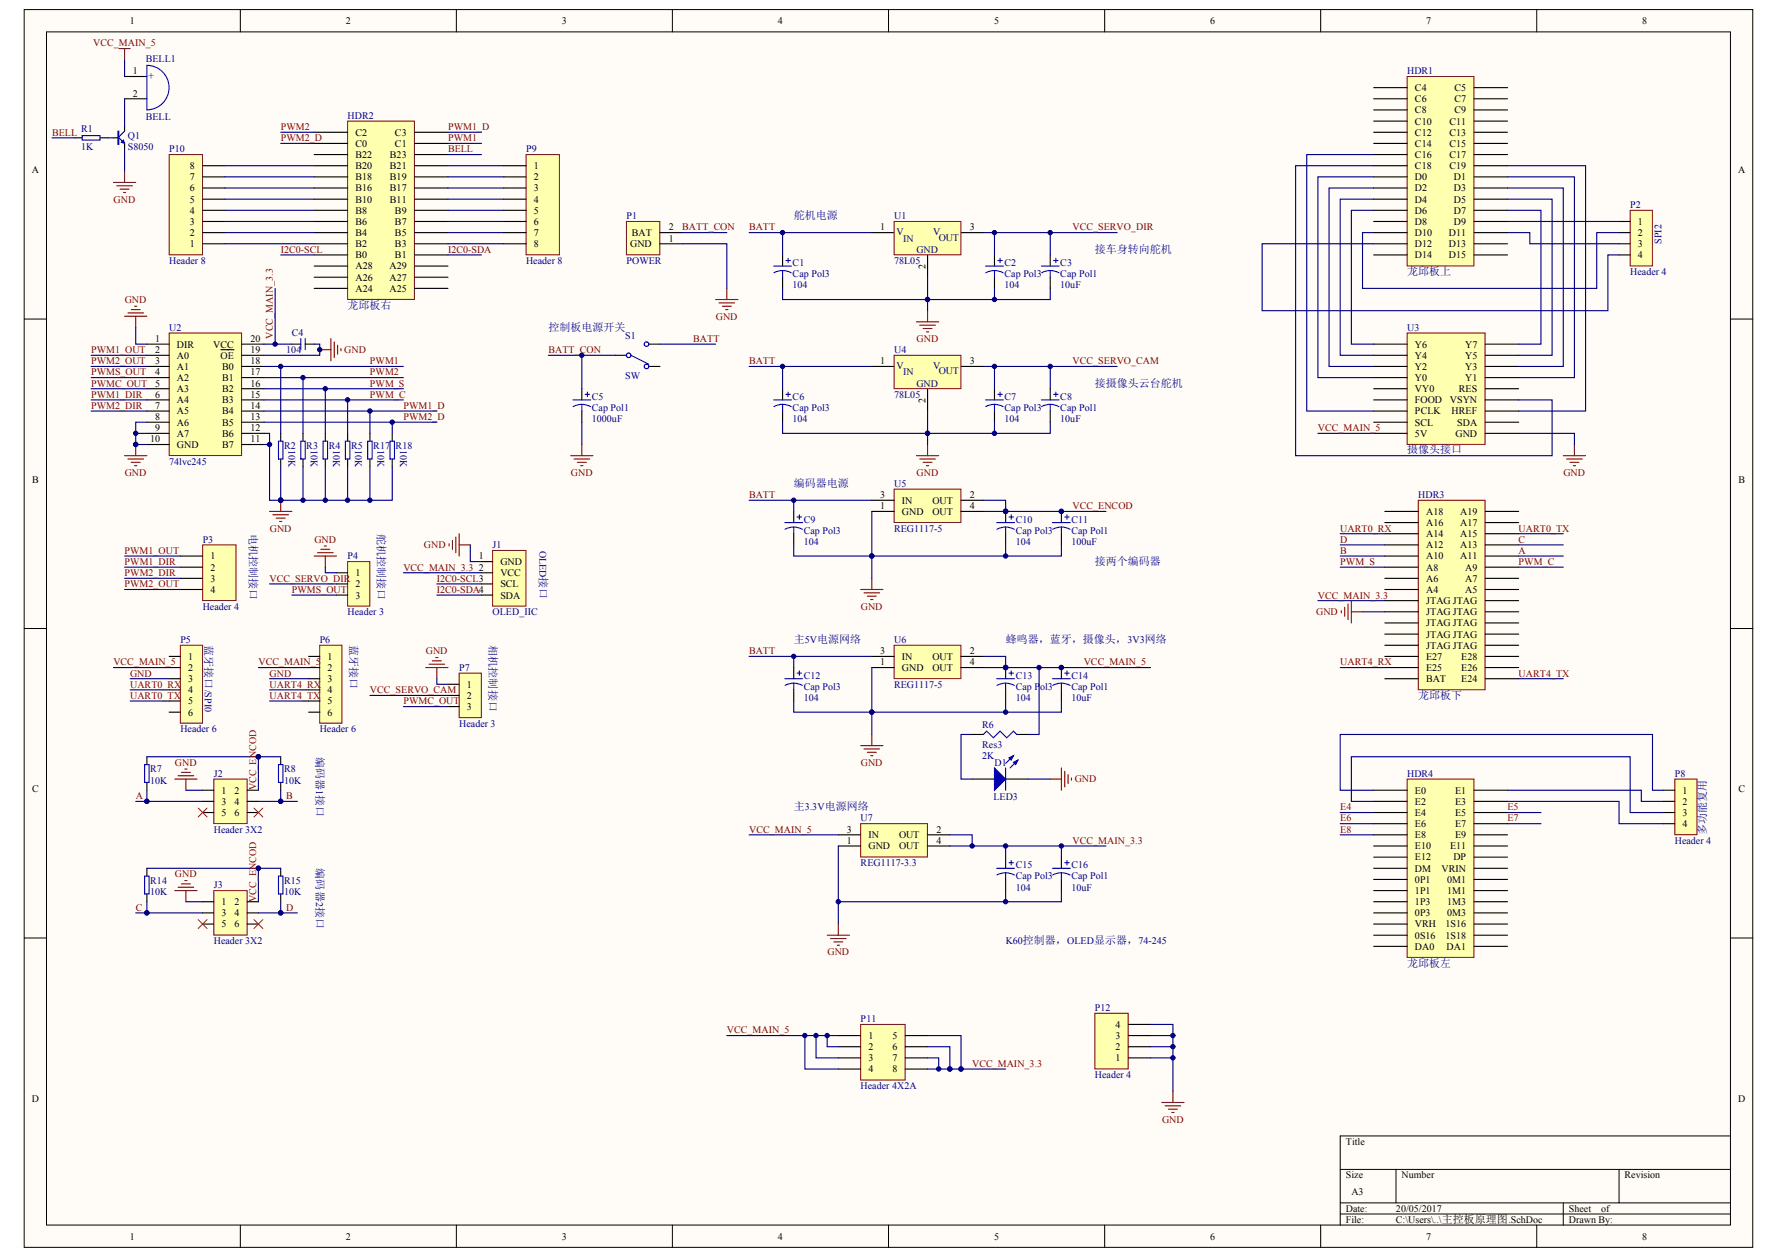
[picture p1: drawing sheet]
<svg xmlns="http://www.w3.org/2000/svg" width="297mm" height="210mm" viewBox="0 0 297 210" stroke-linecap="round" stroke-linejoin="round" font-family="sans-serif">
<g fill="#fffcf8" stroke="#000" stroke-width=".17">
<path d="M4 1.6h288.2v206.2h-288.2z"/>
<path d="M7.8 5.3h280.6v198.8h-280.6z"/>
</g>
<g fill="none" stroke="#000" stroke-width=".17">
<path d="M40.1 1.6v3.7M76.1 1.6v3.7M112.1 1.6v3.7M148.1 1.6v3.7M184.1 1.6v3.7M220.1 1.6v3.7M256.2 1.6v3.7M4 53.2h3.8M288.5 53.2h3.7M4 104.7h3.8M288.5 104.7h3.7M4 156.3h3.8"/>
<path d="M288.5 156.3h3.7M223.4 194.8h65.1M232.7 194.8v5.6M269.9 194.8v5.6M288.5 189.2h-65.1v14.9M40.1 204.1v3.7M76.1 204.1v3.7M112.1 204.1v3.7M148.1 204.1v3.7M184.1 204.1v3.7M220.1 204.1v3.7M223.4 200.4h65.1"/>
<path d="M223.4 202.2h65.1M256.2 204.1v3.7M260.6 200.4v3.7"/>
</g>
<path d="M234.6 12.7h11.1v31.6h-11.1z" fill="#ffffb0" stroke="#800000" stroke-width=".17"/>
<g fill="none" stroke="#000" stroke-width=".19">
<path d="M229 18.3h5.6M229 16.5h5.6M229 14.6h5.6M245.7 18.3h5.6M245.7 16.5h5.6M245.7 14.6h5.6M229 38.8h5.6M229 36.9h5.6M229 35h5.6M229 33.2h5.6M229 31.3h5.6M229 29.5h5.6"/>
<path d="M229 27.6h5.6M229 25.7h5.6M229 23.9h5.6M229 22h5.6M229 20.2h5.6M245.7 38.8h5.6M245.7 36.9h5.6M245.7 35h5.6M245.7 33.2h5.6M245.7 31.3h5.6M245.7 29.5h5.6M245.7 27.6h5.6"/>
<path d="M245.7 25.7h5.6M245.7 23.9h5.6M245.7 22h5.6M245.7 20.2h5.6M229 42.5h5.6M229 40.6h5.6M245.7 42.5h5.6M245.7 40.6h5.6"/>
</g>
<path d="M236.4 83.3h11.1v31.6h-11.1z" fill="#ffffb0" stroke="#800000" stroke-width=".17"/>
<g fill="none" stroke="#000" stroke-width=".19">
<path d="M230.8 98.2h5.6M230.8 96.3h5.6M230.8 94.5h5.6M230.8 92.6h5.6M230.8 90.8h5.6M230.8 88.9h5.6M230.8 87.1h5.6M230.8 85.2h5.6M247.6 98.2h5.5M247.6 96.3h5.5M247.6 94.5h5.5M247.6 92.6h5.5"/>
<path d="M247.6 90.8h5.5M247.6 88.9h5.5M247.6 87.1h5.5M247.6 85.2h5.5M230.8 113.1h5.6M230.8 111.2h5.6M230.8 109.4h5.6M230.8 100.1h5.6M230.8 101.9h5.6M230.8 103.8h5.6M230.8 105.6h5.6M230.8 107.5h5.6"/>
<path d="M247.6 113.1h5.5M247.6 111.2h5.5M247.6 109.4h5.5M247.6 100.1h5.5M247.6 101.9h5.5M247.6 103.8h5.5M247.6 105.6h5.5M247.6 107.5h5.5"/>
</g>
<path d="M234.6 129.8h11.1v29.7h-11.1z" fill="#ffffb0" stroke="#800000" stroke-width=".17"/>
<g fill="none" stroke="#000" stroke-width=".19">
<path d="M229 131.6h5.6M229 139.1h5.6M229 137.2h5.6M229 135.4h5.6M229 133.5h5.6M245.7 131.6h5.6M245.7 139.1h5.6M245.7 137.2h5.6M245.7 135.4h5.6M245.7 133.5h5.6M229 157.7h5.6M229 155.8h5.6"/>
<path d="M229 153.9h5.6M229 152.1h5.6M229 150.2h5.6M229 148.4h5.6M229 146.5h5.6M229 144.6h5.6M229 142.8h5.6M229 140.9h5.6M245.7 157.7h5.6M245.7 155.8h5.6M245.7 153.9h5.6M245.7 152.1h5.6"/>
<path d="M245.7 150.2h5.6M245.7 148.4h5.6M245.7 146.5h5.6M245.7 144.6h5.6M245.7 142.8h5.6M245.7 140.9h5.6"/>
</g>
<path d="M57.9 20.2h11.2v29.7h-11.2z" fill="#ffffb0" stroke="#800000" stroke-width=".17"/>
<g fill="none" stroke="#000" stroke-width=".19">
<path d="M52.4 22h5.5M52.4 38.8h5.5M52.4 36.9h5.5M52.4 35h5.5M52.4 33.2h5.5M52.4 31.3h5.5M52.4 29.5h5.5M52.4 27.6h5.5M52.4 25.7h5.5M52.4 23.9h5.5M69.1 22h5.6M69.1 38.8h5.6"/>
<path d="M69.1 36.9h5.6M69.1 35h5.6M69.1 33.2h5.6M69.1 31.3h5.6M69.1 29.5h5.6M69.1 27.6h5.6M69.1 25.7h5.6M69.1 23.9h5.6M52.4 48h5.5M52.4 46.2h5.5M52.4 44.3h5.5M52.4 42.5h5.5"/>
<path d="M52.4 40.6h5.5M69.1 48h5.6M69.1 46.2h5.6M69.1 44.3h5.6M69.1 42.5h5.6M69.1 40.6h5.6"/>
</g>
<path d="M234.6 55.5h12.9v18.5h-12.9z" fill="#ffffb0" stroke="#800000" stroke-width=".17"/>
<g fill="none" stroke="#000" stroke-width=".19">
<path d="M229 59.2h5.6M229 57.3h5.6M247.6 59.2h5.5M247.6 57.3h5.5M229 72.2h5.6M229 70.3h5.6M229 66.6h5.6M229 68.5h5.6M229 64.8h5.6M229 62.9h5.6M229 61h5.6M247.6 72.2h5.5"/>
<path d="M247.6 70.3h5.5M247.6 66.6h5.5M247.6 68.5h5.5M247.6 64.8h5.5M247.6 62.9h5.5M247.6 61h5.5"/>
</g>
<path d="M74.7 23.9h5.6M229 29.5h-9.3v33.4h9.3M229 31.3h-7.5v29.7h7.5M229 33.2h-5.6v26h5.6M229 35h-3.7v22.3h3.7M229 25.7h-11.2v42.8h11.2M229 27.6h-13v48.3h42.7v-9.3h-5.6M251.3 29.5h11.1v33.4h-9.3M251.3 31.3h9.3v29.7h-7.5M251.3 33.2h7.4v26h-5.6M251.3 35h5.6v22.3h-3.8M251.3 27.6h13v40.9h-11.2" fill="none" stroke="#000080" stroke-width=".19"/>
<path d="M279.2 129.8h3.7v9.3h-3.7z" fill="#ffffb0" stroke="#800000" stroke-width=".17"/>
<path d="M277.3 131.6h1.9M277.3 133.5h1.9M277.3 135.4h1.9M277.3 137.2h1.9" fill="none" stroke="#000" stroke-width=".19"/>
<path d="M229 131.6h-5.6v-9.2h52.1v9.2h1.8M229 133.5h-3.7v-7.4h46.4v9.3h5.6M251.3 131.6h22.3v1.9h3.7M251.3 133.5h18.6v3.7h7.4" fill="none" stroke="#000080" stroke-width=".19"/>
<path d="M271.7 35h3.7v9.3h-3.7z" fill="#ffffb0" stroke="#800000" stroke-width=".17"/>
<path d="M20.8 12.7h3.7M20.8 16.5h3.7M12.4 23h1.3M16.7 23h1.3M18.9 23h.7M20.8 21.1v.7M20.8 23.9v.9M269.9 36.9h1.8M269.9 38.8h1.8M269.9 40.6h1.8M269.9 42.5h1.8" fill="none" stroke="#000" stroke-width=".19"/>
<path d="M20.8 10v2.7M20.8 16.5v4.6M8.7 23h3.7M18 23h.9M20.8 24.8v3.7M229 38.8h-1.9v9.2h39.1v-9.2h3.7M251.3 38.8h3.7v1.8h14.9M251.3 36.9h18.6M229 40.6h-18.6v11.2h57.6v-9.3h1.9" fill="none" stroke="#000080" stroke-width=".19"/>
<path d="M24.5 18.3a3.7 3.7 0 0 0 3.7-3.7 3.7 3.7 0 0 0-3.7-3.7v7.4M13.7 22.6h3v.7h-3zM19.8 23l.8 .7M20.8 21.8l-1 1" fill="none" stroke="#00f" stroke-width=".19"/>
<path d="M19.8 8.1h1.9M20.8 8.1v1.9M18.9 30.4h3.7M19.5 31h2.6M20 31.5h1.5M20.6 32.1h.4M20.8 28.5v1.9" fill="none" stroke="#800000" stroke-width=".19"/>
<path d="M20.2 23.7l.4-.4 .2 .6z" fill="#00f" stroke="#00f" stroke-width=".17"/>
<path d="M19.6 21.8h.2v2.3h-.2z" fill="#00f" stroke="#00f" stroke-width=".17"/>
<path d="M35.6 129.8h5.6v7.4h-5.6z" fill="#ffffb0" stroke="#800000" stroke-width=".17"/>
<path d="M24.5 126.1v1.3M24.5 130.3v1.3M33.8 131.6h1.8M33.8 133.5h1.8M33.8 135.4h1.8M41.2 131.6h1.9M41.2 133.5h1.9M41.2 135.4h1.9M46.8 126.1v1.3M46.8 130.3v1.3" fill="none" stroke="#000" stroke-width=".19"/>
<path d="M29.1 129.8h3.7M29.7 129.2h2.6M30.2 128.7h1.5M30.8 128.1h.4M31 129.8v1.8" fill="none" stroke="#800000" stroke-width=".19"/>
<path d="M24.1 127.4h.8v2.9h-.8zM46.4 127.4h.8v2.9h-.8z" fill="none" stroke="#00f" stroke-width=".19"/>
<path d="M22.6 133.5h1.9M24.5 131.6v1.9h9.3M24.5 126.1h18.6M31 131.6h2.8M46.8 131.6v1.9h-3.7M46.8 133.5h2.8" fill="none" stroke="#000080" stroke-width=".19"/>
<g fill="#000080" stroke="#000080" stroke-width=".17">
<circle cx="46.8" cy="133.5" r=".36"/>
<circle cx="43.1" cy="126.1" r=".36"/>
<circle cx="24.5" cy="133.5" r=".36"/>
</g>
<path d="M33 134.6l1.5 1.5M34.5 134.6l-1.5 1.5M42.3 134.6l1.5 1.5M43.8 134.6l-1.5 1.5" fill="none" stroke="#f00" stroke-width=".17"/>
<path d="M82.1 91.7h5.6v9.3h-5.6z" fill="#ffffb0" stroke="#800000" stroke-width=".17"/>
<path d="M80.3 93.6h1.8M80.3 95.4h1.8M80.3 97.3h1.8M80.3 99.1h1.8" fill="none" stroke="#000" stroke-width=".19"/>
<path d="M74.9 90.6v.4M75.4 90v1.5M76 89.5v2.6M76.5 88.9v3.7M76.5 90.8h1.9" fill="none" stroke="#800000" stroke-width=".19"/>
<path d="M72.8 97.3h7.5M72.8 99.1h7.5M78.4 90.8v2.8h1.9" fill="none" stroke="#000080" stroke-width=".19"/>
<path d="M53.3 107.5h3.7v13h-3.7z" fill="#ffffb0" stroke="#800000" stroke-width=".17"/>
<path d="M51.4 109.4h1.9M51.4 111.2h1.9M51.4 113.1h1.9M51.4 114.9h1.9M51.4 116.8h1.9M51.4 118.6h1.9" fill="none" stroke="#000" stroke-width=".19"/>
<path d="M30.1 107.5h3.7v13h-3.7z" fill="#ffffb0" stroke="#800000" stroke-width=".17"/>
<path d="M28.2 109.4h1.9M28.2 111.2h1.9M28.2 113.1h1.9M28.2 114.9h1.9M28.2 116.8h1.9M28.2 118.6h1.9" fill="none" stroke="#000" stroke-width=".19"/>
<path d="M21.7 113.1h6.5M21.7 114.9h6.5M21.7 116.8h6.5M44.9 113.1h6.5M44.9 114.9h6.5M44.9 116.8h6.5" fill="none" stroke="#000080" stroke-width=".19"/>
<path d="M57.9 93.6h3.7v7.4h-3.7z" fill="#ffffb0" stroke="#800000" stroke-width=".17"/>
<path d="M56.1 95.4h1.8M56.1 97.3h1.8M56.1 99.1h1.8" fill="none" stroke="#000" stroke-width=".19"/>
<path d="M52.4 92.6h3.7M52.9 92.1h2.6M53.5 91.5h1.5M54 91h.4M54.2 92.6v1.9" fill="none" stroke="#800000" stroke-width=".19"/>
<path d="M46.8 42.5h5.6M74.7 42.5h5.6M48.6 99.1h7.5M54.2 94.5v.9h1.9M223.4 88.9h7.4M253.1 88.9h7.5" fill="none" stroke="#000080" stroke-width=".19"/>
<path d="M28.2 55.5h12.1v20.4h-12.1z" fill="#ffffb0" stroke="#800000" stroke-width=".17"/>
<g fill="none" stroke="#000" stroke-width=".19">
<path d="M24.5 57.3h3.7M24.5 59.2h3.7M36.8 58.3h2.2M40.3 57.3h3.7M40.3 59.2h3.7M48.6 57.3h1.5M50.9 57.3h1.5M24.5 61h3.7M24.5 62.9h3.7M24.5 64.8h3.7M24.5 66.6h3.7M24.5 68.5h3.7"/>
<path d="M24.5 70.3h3.7M24.5 72.2h3.7M24.5 74.1h3.7M40.3 61h3.7M40.3 62.9h3.7M40.3 64.8h3.7M40.3 66.6h3.7M40.3 68.5h3.7M40.3 70.3h3.7M40.3 72.2h3.7M40.3 74.1h3.7M46.8 72.2v1.3"/>
<path d="M46.8 76.5v1.3M50.5 72.2v1.3M50.5 76.5v1.3M54.2 72.2v1.3M54.2 76.5v1.3M57.9 72.2v1.3M57.9 76.5v1.3"/>
</g>
<path d="M50.1 56.4v1.9M50.9 56.4v1.9M46.4 73.5h.8v3h-.8zM50.1 73.5h.8v3h-.8zM53.9 73.5h.7v3h-.7zM57.6 73.5h.7v3h-.7z" fill="none" stroke="#00f" stroke-width=".19"/>
<path d="M15.2 59.2h9.3M22.6 54.5v2.8h1.9M44 57.3h4.6M52.4 57.3h.9v1.9h-9.3M15.2 61h9.3M15.2 62.9h9.3M15.2 64.8h9.3M22.6 72.2h1.9M24.5 70.3h-1.9v3.8h1.9M44 61h23.2M44 62.9h23.2M44 66.6h23.2" fill="none" stroke="#000080" stroke-width=".19"/>
<g fill="none" stroke="#800000" stroke-width=".19">
<path d="M20.8 52.7h3.7M21.3 52.1h2.6M21.9 51.6h1.5M22.4 51h.4M22.6 52.7v1.8M53.3 58.3h1.9M55.2 56.4v3.7M55.7 57v2.6M56.3 57.5v1.5M56.8 58.1v.3M20.8 75.9h3.7M21.3 76.5h2.6"/>
<path d="M21.9 77h1.5M22.4 77.6h.4M22.6 74.1v1.8M44.9 85.2h3.7M45.5 85.8h2.6M46 86.3h1.5M46.6 86.9h.4M46.8 83.3v1.9"/>
</g>
<g fill="#000080" stroke="#000080" stroke-width=".17">
<circle cx="53.3" cy="58.3" r=".36"/>
<circle cx="22.6" cy="74" r=".36"/>
<circle cx="22.6" cy="72.2" r=".36"/>
<circle cx="46.8" cy="83.3" r=".36"/>
</g>
<path d="M76.5 112.1h3.7v7.5h-3.7z" fill="#ffffb0" stroke="#800000" stroke-width=".17"/>
<path d="M145.3 38.8h3.7M160.2 38.8h3.7M154.6 42.5v3.7M74.7 114h1.8M74.7 115.9h1.8M74.7 117.7h1.8" fill="none" stroke="#000" stroke-width=".19"/>
<path d="M71 111.2h3.7M71.5 110.7h2.6M72.1 110.1h1.5M72.6 109.5h.4M72.8 111.2v1.9" fill="none" stroke="#800000" stroke-width=".19"/>
<g fill="none" stroke="#000080" stroke-width=".19">
<path d="M223.4 94.5h7.4M223.4 92.6h7.4M253.1 94.5h7.5M253.1 92.6h7.5M67.2 117.7h7.5M72.8 113.1v.9h1.9M223.4 111.2h7.4M253.1 113.1h7.5M223.4 135.4h5.6M223.4 137.2h5.6M223.4 139.1h5.6M251.3 135.4h5.6"/>
<path d="M251.3 137.2h5.6"/>
</g>
<path d="M149 36.9h11.2v5.6h-11.2z" fill="#ffffb0" stroke="#800000" stroke-width=".17"/>
<path d="M124.9 38.8h20.4M130.4 38.8v3.7M163.9 38.8h22.3M165.8 38.8v3.7M175.1 38.8v3.7M130.4 48v1.9h44.7v-1.9M154.6 46.2v5.6M165.8 48v1.9" fill="none" stroke="#000080" stroke-width=".19"/>
<path d="M152.8 53.6h3.7M153.3 54.2h2.6M153.9 54.7h1.5M154.4 55.3h.4M154.6 51.8v1.8" fill="none" stroke="#800000" stroke-width=".19"/>
<path d="M130.4 42.5v1.8M130.4 46.2v1.8M165.8 42.5v1.8M165.8 46.2v1.8M175.1 42.5v1.8M175.1 46.2v1.8M145.3 61h3.7M154.6 64.8v3.7M160.2 61h3.7" fill="none" stroke="#000" stroke-width=".19"/>
<g fill="none" stroke="#00f" stroke-width=".19">
<path d="M129 44.3h2.9M130.4 45.1l.8 .1 .7 .3M130.4 45.1l-.7 .1-.7 .2M130.4 45.1v1.1M131 43.4h.7M131.4 43v.8M164.3 44.3h3M165.8 45.1l.7 .1 .7 .3M165.8 45.1l-.8 .1-.7 .2M165.8 45.1v1.1M166.3 43.4h.8M166.7 43v.8"/>
<path d="M173.6 44.3h3M175.1 45.1l.7 .1 .7 .3M175.1 45.1l-.8 .1-.7 .2M175.1 45.1v1.1M175.6 43.4h.8M176 43v.8"/>
</g>
<g fill="#000080" stroke="#000080" stroke-width=".17">
<circle cx="130.4" cy="38.7" r=".36"/>
<circle cx="165.8" cy="38.7" r=".36"/>
<circle cx="175.1" cy="38.7" r=".36"/>
<circle cx="165.8" cy="49.9" r=".36"/>
<circle cx="154.6" cy="49.9" r=".36"/>
</g>
<path d="M149 59.2h11.2v5.5h-11.2z" fill="#ffffb0" stroke="#800000" stroke-width=".17"/>
<path d="M124.9 61h20.4M130.4 70.3v1.9h44.7v-1.9M130.4 61v3.8M154.6 68.5v5.6M163.9 61h22.3M165.8 61v3.8M165.8 70.3v1.9M175.1 61v3.8" fill="none" stroke="#000080" stroke-width=".19"/>
<path d="M152.8 75.9h3.7M153.3 76.5h2.6M153.9 77h1.5M154.4 77.6h.4M154.6 74.1v1.8" fill="none" stroke="#800000" stroke-width=".19"/>
<path d="M130.4 64.8v1.8M130.4 68.5v1.8M165.8 64.8v1.8M165.8 68.5v1.8M175.1 64.8v1.8M175.1 68.5v1.8" fill="none" stroke="#000" stroke-width=".19"/>
<g fill="none" stroke="#00f" stroke-width=".19">
<path d="M129 66.6h2.9M130.4 67.4l.8 .1 .7 .2M130.4 67.4l-.7 .1-.7 .2M130.4 67.4v1.1M131 65.7h.7M131.4 65.3v.8M164.3 66.6h3M165.8 67.4l.7 .1 .7 .2M165.8 67.4l-.8 .1-.7 .2M165.8 67.4v1.1M166.3 65.7h.8M166.7 65.3v.8"/>
<path d="M173.6 66.6h3M175.1 67.4l.7 .1 .7 .2M175.1 67.4l-.8 .1-.7 .2M175.1 67.4v1.1M175.6 65.7h.8M176 65.3v.8"/>
</g>
<g fill="#000080" stroke="#000080" stroke-width=".17">
<circle cx="130.4" cy="61" r=".36"/>
<circle cx="165.8" cy="61" r=".36"/>
<circle cx="175.1" cy="61" r=".36"/>
<circle cx="165.8" cy="72.2" r=".36"/>
<circle cx="154.6" cy="72.2" r=".36"/>
</g>
<path d="M149 81.5h11.2v5.5h-11.2z" fill="#ffffb0" stroke="#800000" stroke-width=".17"/>
<path d="M132.3 85.2v1.9M132.3 88.9v1.9M145.3 85.2h3.7M145.3 83.3h3.7M160.2 85.2h3.7M160.2 83.3h3.7M167.6 85.2v1.9M167.6 88.9v1.9M176.9 85.2v1.9M176.9 88.9v1.9" fill="none" stroke="#000" stroke-width=".19"/>
<path d="M124.9 83.3h20.4M132.3 90.8v1.8h44.6v-1.8M132.3 83.3v1.9M145.3 85.2v11.1M163.9 83.3h3.7v1.9h-3.7M167.6 85.2h16.8M167.6 90.8v1.8" fill="none" stroke="#000080" stroke-width=".19"/>
<path d="M143.5 98.2h3.7M144 98.8h2.6M144.6 99.3h1.5M145.1 99.9h.4M145.3 96.3v1.9" fill="none" stroke="#800000" stroke-width=".19"/>
<g fill="none" stroke="#00f" stroke-width=".19">
<path d="M130.8 87.1h3M132.3 87.8l.8 .1 .7 .3M132.3 87.8l-.7 .1-.7 .3M132.3 87.8v1.1M132.9 86.1h.7M133.2 85.8v.7M166.1 87.1h3M167.6 87.8l.8 .1 .7 .3M167.6 87.8l-.7 .1-.7 .3M167.6 87.8v1.1M168.2 86.1h.7M168.6 85.8v.7"/>
<path d="M175.4 87.1h3M176.9 87.8l.8 .1 .7 .3M176.9 87.8l-.7 .1-.7 .3M176.9 87.8v1.1M177.5 86.1h.7M177.9 85.8v.7"/>
</g>
<g fill="#000080" stroke="#000080" stroke-width=".17">
<circle cx="132.3" cy="83.3" r=".36"/>
<circle cx="145.3" cy="92.6" r=".36"/>
<circle cx="167.6" cy="85.2" r=".36"/>
<circle cx="176.9" cy="85.2" r=".36"/>
<circle cx="167.6" cy="92.6" r=".36"/>
</g>
<path d="M149 107.5h11.2v5.5h-11.2z" fill="#ffffb0" stroke="#800000" stroke-width=".17"/>
<g fill="none" stroke="#000" stroke-width=".19">
<path d="M132.3 111.2v1.9M132.3 114.9v1.9M145.3 111.2h3.7M145.3 109.4h3.7M160.2 111.2h3.7M160.2 109.4h3.7M167.6 111.2v1.9M167.6 114.9v1.9M176.9 111.2v1.9M176.9 114.9v1.9M162.1 129.8h3.7M162.1 122.4h1.8"/>
<path d="M167.6 129.8h3.7M169.5 122.4h1.8"/>
</g>
<path d="M124.9 109.4h20.4M132.3 116.8v1.8h44.6v-1.8M132.3 109.4v1.8M145.3 111.2v11.2M163.9 109.4h3.7v1.8h-3.7M167.6 116.8v1.8M173.2 111.2v11.2h-1.9M162.1 122.4h-1.9v7.4h1.9M171.3 129.8h3.8" fill="none" stroke="#000080" stroke-width=".19"/>
<path d="M143.5 124.2h3.7M144 124.8h2.6M144.6 125.3h1.5M145.1 125.9h.4M145.3 122.4v1.8M175.1 129.8h1.8M176.9 127.9v3.7M177.5 128.5v2.6M178 129v1.5M178.6 129.6v.4" fill="none" stroke="#800000" stroke-width=".19"/>
<g fill="none" stroke="#00f" stroke-width=".19">
<path d="M130.8 113.1h3M132.3 113.8l.8 .1 .7 .3M132.3 113.8l-.7 .1-.7 .3M132.3 113.8v1.1M132.9 112.1h.7M133.2 111.8v.7M166.1 113.1h3M167.6 113.8l.8 .1 .7 .3M167.6 113.8l-.7 .1-.7 .3M167.6 113.8v1.1M168.2 112.1h.7M168.6 111.8v.7"/>
<path d="M175.4 113.1h3M176.9 113.8l.8 .1 .7 .3M176.9 113.8l-.7 .1-.7 .3M176.9 113.8v1.1M177.5 112.1h.7M177.9 111.8v.7M163.9 122.4l.6-.6 1.1 1.1 1.1-1.1 1.1 1.1 1.1-1.1 .6 .6M167.6 127.9v3.7M168.9 125.9l-1.3 1.3M169.7 126.6l-1.3 1.3"/>
</g>
<g fill="#000080" stroke="#000080" stroke-width=".17">
<circle cx="132.3" cy="109.3" r=".36"/>
<circle cx="145.3" cy="118.6" r=".36"/>
<circle cx="167.6" cy="111.2" r=".36"/>
<circle cx="176.9" cy="111.2" r=".36"/>
<circle cx="167.6" cy="118.6" r=".36"/>
<circle cx="173.2" cy="111.2" r=".36"/>
</g>
<g fill="#00f" stroke="#00f" stroke-width=".19">
<path d="M165.8 127.9l1.8 1.9-1.8 1.8z"/>
<path d="M168.9 127l.8-.4-.4 .8z"/>
<path d="M168.2 126.3l.7-.4-.3 .7z"/>
</g>
<path d="M143.5 137.2h11.1v5.6h-11.1z" fill="#ffffb0" stroke="#800000" stroke-width=".17"/>
<path d="M139.7 139.1h3.8M154.6 139.1h3.7M139.7 140.9h3.8M154.6 140.9h3.7M167.6 142.8v1.8M167.6 146.5v1.9M176.9 142.8v1.8M176.9 146.5v1.9" fill="none" stroke="#000" stroke-width=".19"/>
<path d="M44.9 97.3h11.2M223.4 90.8h7.4M253.1 90.8h7.5M61.7 115.9h13M124.9 139.1h14.8M158.3 139.1h3.8v1.8M139.7 140.9v13M158.3 140.9h26.1M167.6 140.9v1.9M167.6 148.4v1.8M176.9 148.4v1.8h-37.2M176.9 140.9v1.9" fill="none" stroke="#000080" stroke-width=".19"/>
<path d="M137.9 155.8h3.7M138.4 156.4h2.6M139 156.9h1.5M139.6 157.5h.3M139.7 153.9v1.9" fill="none" stroke="#800000" stroke-width=".19"/>
<path d="M166.1 144.6h3M167.6 145.4l.8 .1 .7 .3M167.6 145.4l-.7 .1-.7 .3M167.6 145.4v1.1M168.2 143.7h.7M168.6 143.3v.8M175.4 144.6h3M176.9 145.4l.8 .1 .7 .3M176.9 145.4l-.7 .1-.7 .3M176.9 145.4v1.1M177.5 143.7h.7M177.9 143.3v.8" fill="none" stroke="#00f" stroke-width=".19"/>
<g fill="#000080" stroke="#000080" stroke-width=".17">
<circle cx="167.6" cy="140.9" r=".36"/>
<circle cx="176.9" cy="140.9" r=".36"/>
<circle cx="139.7" cy="150.2" r=".36"/>
<circle cx="167.6" cy="150.2" r=".36"/>
<circle cx="162" cy="140.9" r=".36"/>
</g>
<path d="M35.6 148.4h5.6v7.4h-5.6z" fill="#ffffb0" stroke="#800000" stroke-width=".17"/>
<path d="M24.5 144.6v1.3M24.5 148.9v1.3M33.8 150.2h1.8M33.8 152.1h1.8M33.8 153.9h1.8M41.2 150.2h1.9M41.2 152.1h1.9M41.2 153.9h1.9M46.8 144.6v1.3M46.8 148.9v1.3" fill="none" stroke="#000" stroke-width=".19"/>
<g fill="none" stroke="#800000" stroke-width=".19">
<path d="M260.6 75.9h3.7M261.1 76.5h2.6M261.7 77h1.5M262.3 77.6h.3M262.4 74.1v1.8M223.6 101.7v.4M224.1 101.2v1.5M224.7 100.6v2.6M225.3 100.1v3.7M225.3 101.9h1.8M29.1 148.4h3.7M29.7 147.8h2.6"/>
<path d="M30.2 147.3h1.5M30.8 146.7h.4M31 148.4v1.8"/>
</g>
<path d="M24.1 145.9h.8v3h-.8zM46.4 145.9h.8v3h-.8z" fill="none" stroke="#00f" stroke-width=".19"/>
<g fill="none" stroke="#000080" stroke-width=".19">
<path d="M45.9 48v9.3M219.7 72.2h9.3M253.1 72.2h9.3v1.9M67.2 95.4h13.1M18.9 111.2h9.3M43.1 111.2h8.3M219.7 100.1h11.1M227.1 101.9h3.7M46.8 126.1h-3.7v5.5M22.6 152.1h1.9M24.5 150.2v1.9h9.3M24.5 144.6h18.6"/>
<path d="M31 150.2h2.8M46.8 144.6h-3.7v5.6M46.8 150.2v1.9h-3.7M46.8 152.1h2.8"/>
</g>
<g fill="#000080" stroke="#000080" stroke-width=".17">
<circle cx="43.1" cy="144.6" r=".36"/>
<circle cx="46.8" cy="152.1" r=".36"/>
<circle cx="24.5" cy="152.1" r=".36"/>
<circle cx="43.1" cy="126.1" r=".36"/>
<circle cx="45.9" cy="57.3" r=".36"/>
</g>
<path d="M33 153.2l1.5 1.5M34.5 153.2l-1.5 1.5M42.3 153.2l1.5 1.5M43.8 153.2l-1.5 1.5" fill="none" stroke="#f00" stroke-width=".17"/>
<path d="M104.4 36.9h5.6v5.6h-5.6z" fill="#ffffb0" stroke="#800000" stroke-width=".17"/>
<path d="M110 38.8h3.7M102.6 59.2h1.8M108.1 57.3h1.9M110 40.6h3.7M97 64.8v1.8M97 68.5v1.8M108.1 61h1.9" fill="none" stroke="#000" stroke-width=".19"/>
<path d="M46.8 22h5.6M113.7 38.8h7.5M91.4 59.2h11.2M97 59.2v5.6M110 57.3h9.3M113.7 40.6h7.5v7.4M97 70.3v3.8" fill="none" stroke="#000080" stroke-width=".19"/>
<path d="M119.3 49.9h3.7M119.9 50.5h2.6M120.4 51h1.5M121 51.6h.3M121.2 48v1.9M95.1 75.9h3.7M95.7 76.5h2.6M96.2 77h1.5M96.8 77.6h.4M97 74.1v1.8" fill="none" stroke="#800000" stroke-width=".19"/>
<g fill="none" stroke="#00f" stroke-width=".19">
<path d="M105.2 59.2l2.9 1.5M95.5 66.6h3M97 67.4l.7 .1 .7 .2M97 67.4l-.8 .1-.7 .2M97 67.4v1.1M97.5 65.7h.8M97.9 65.3v.8"/>
<circle cx="104.8" cy="59.2" r=".38"/>
<circle cx="107.8" cy="57.3" r=".37"/>
<circle cx="107.8" cy="61" r=".37"/>
</g>
<circle cx="97" cy="59.2" r=".36" fill="#000080" stroke="#000080" stroke-width=".17"/>
<path d="M28.2 25.7h5.6v16.8h-5.6z" fill="#ffffb0" stroke="#800000" stroke-width=".17"/>
<path d="M33.8 38.8h3.7M33.8 36.9h3.7M33.8 35h3.7M33.8 33.2h3.7M33.8 31.3h3.7M33.8 29.5h3.7M33.8 27.6h3.7M33.8 40.6h3.7" fill="none" stroke="#000" stroke-width=".19"/>
<path d="M37.5 38.8h14.9M37.5 36.9h14.9M37.5 35h14.9M37.5 33.2h14.9M37.5 31.3h14.9M37.5 29.5h14.9M37.5 27.6h14.9M37.5 40.6h14.9" fill="none" stroke="#000080" stroke-width=".19"/>
<path d="M87.7 25.7h5.5v16.8h-5.5z" fill="#ffffb0" stroke="#800000" stroke-width=".17"/>
<path d="M84 27.6h3.7M84 29.5h3.7M84 31.3h3.7M84 33.2h3.7M84 35h3.7M84 36.9h3.7M84 38.8h3.7M84 40.6h3.7" fill="none" stroke="#000" stroke-width=".19"/>
<path d="M74.7 27.6h9.3M74.7 29.5h9.3M74.7 31.3h9.3M74.7 33.2h9.3M74.7 35h9.3M74.7 36.9h9.3M74.7 38.8h9.3M74.7 40.6h9.3" fill="none" stroke="#000080" stroke-width=".19"/>
<path d="M33.8 90.8h5.5v9.2h-5.5z" fill="#ffffb0" stroke="#800000" stroke-width=".17"/>
<path d="M61.7 72.2v1.3M61.7 76.5v1.3M65.4 72.2v1.3M65.4 76.5v1.3M30.1 92.6h3.7M30.1 94.5h3.7M30.1 96.3h3.7M30.1 98.2h3.7" fill="none" stroke="#000" stroke-width=".19"/>
<g fill="none" stroke="#000080" stroke-width=".19">
<path d="M46.8 23.9h5.6M74.7 25.7h5.6M74.7 22h5.6M15.2 66.6h9.3M15.2 68.5h9.3M44 72.2h.9v11.1h1.9M44 64.8h23.2M44 74.1h.9M44 68.5h28.8M44 70.3h28.8M46.8 61v11.2M46.8 77.8v5.5"/>
<path d="M50.5 62.9v9.3M50.5 77.8v5.5M54.2 64.8v7.4M54.2 77.8v5.5M57.9 66.6v5.6M57.9 77.8v5.5M61.7 68.5v3.7M61.7 77.8v5.5M65.4 77.8v5.5h-18.6M65.4 70.3v1.9M20.8 94.5h9.3M20.8 96.3h9.3"/>
<path d="M20.8 92.6h9.3M20.8 98.2h9.3M167.6 111.2h24.2"/>
</g>
<path d="M61.3 73.5h.7v3h-.7zM65 73.5h.8v3h-.8z" fill="none" stroke="#00f" stroke-width=".19"/>
<g fill="#000080" stroke="#000080" stroke-width=".17">
<circle cx="46.8" cy="61" r=".36"/>
<circle cx="65.4" cy="70.3" r=".36"/>
<circle cx="46.8" cy="83.3" r=".36"/>
<circle cx="44.9" cy="74" r=".36"/>
<circle cx="50.5" cy="83.3" r=".36"/>
<circle cx="50.5" cy="62.9" r=".36"/>
<circle cx="54.2" cy="64.8" r=".36"/>
<circle cx="54.2" cy="83.3" r=".36"/>
<circle cx="57.9" cy="83.3" r=".36"/>
<circle cx="57.9" cy="66.6" r=".36"/>
<circle cx="61.7" cy="68.5" r=".36"/>
<circle cx="61.7" cy="83.3" r=".36"/>
<circle cx="167.6" cy="111.2" r=".36"/>
</g>
<path d="M143.5 170.7h7.4v9.2h-7.4z" fill="#ffffb0" stroke="#800000" stroke-width=".17"/>
<path d="M139.7 172.5h3.8M139.7 174.4h3.8M139.7 176.2h3.8M139.7 178.1h3.8M150.9 172.5h3.7M150.9 174.4h3.7M150.9 176.2h3.7M150.9 178.1h3.7" fill="none" stroke="#000" stroke-width=".19"/>
<path d="M182.5 168.8h5.6v9.3h-5.6z" fill="#ffffb0" stroke="#800000" stroke-width=".17"/>
<path d="M188.1 176.2h3.7M188.1 174.4h3.7M188.1 172.5h3.7M188.1 170.7h3.7" fill="none" stroke="#000" stroke-width=".19"/>
<path d="M193.7 183.7h3.7M194.2 184.2h2.6M194.8 184.8h1.5M195.3 185.3h.4M195.5 181.8v1.9" fill="none" stroke="#800000" stroke-width=".19"/>
<path d="M121.2 172.5h18.5M134.2 172.5v5.6h5.5M136 172.5v3.7h3.7M137.9 172.5v1.9h1.8M154.6 172.5h5.6v5.6h-1.9v-3.7h-3.7M154.6 176.2h1.9v1.9M154.6 178.1h3.7M160.2 178.1h7.4M191.8 170.7h3.7v11.1M191.8 172.5h3.7M191.8 174.4h3.7M191.8 176.2h3.7" fill="none" stroke="#000080" stroke-width=".19"/>
<g fill="#000080" stroke="#000080" stroke-width=".17">
<circle cx="195.5" cy="172.5" r=".36"/>
<circle cx="195.5" cy="174.4" r=".36"/>
<circle cx="195.5" cy="176.2" r=".36"/>
<circle cx="134.2" cy="172.5" r=".36"/>
<circle cx="136" cy="172.5" r=".36"/>
<circle cx="137.9" cy="172.5" r=".36"/>
<circle cx="160.2" cy="178.1" r=".36"/>
<circle cx="158.3" cy="178.1" r=".36"/>
<circle cx="156.5" cy="178.1" r=".36"/>
</g>
<g font-size="1.8" fill="#000080">
<text x="132.3" y="36.5">舵机电源</text>
<text x="182.5" y="42.1">接车身转向舵机</text>
<text x="234.6" y="45.8">龙邱板上</text>
<text x="57.9" y="51.4">龙邱板右</text>
<text x="91.4" y="55.1">控制板电源开关</text>
<text x="182.5" y="64.4">接摄像头云台舵机</text>
<text x="234.6" y="75.5">摄像头接口</text>
<text x="132.3" y="81.1">编码器电源</text>
<text x="41.6" y="88.9" transform="rotate(90 41.6 88.9)">电机控制接口</text>
<text x="62.9" y="88.9" transform="rotate(90 62.9 88.9)">舵机控制接口</text>
<text x="182.5" y="94.1">接两个编码器</text>
<text x="34.1" y="107.5" transform="rotate(90 34.1 107.5)">蓝牙接口/SPI0</text>
<text x="58.3" y="107.5" transform="rotate(90 58.3 107.5)">蓝牙接口</text>
<text x="81.5" y="107.5" transform="rotate(90 81.5 107.5)">相机控制接口</text>
<text x="132.3" y="107.1">主5V电源网络</text>
<text x="167.6" y="107.1">蜂鸣器，蓝牙，摄像头，3V3网络</text>
<text x="236.4" y="116.4">龙邱板下</text>
<text x="52.7" y="126.1" transform="rotate(90 52.7 126.1)">编码器1接口</text>
<text x="132.3" y="135">主3.3V电源网络</text>
<text x="284.4" y="139.1" transform="rotate(-90 284.4 139.1)">多功能复用</text>
<text x="52.7" y="144.7" transform="rotate(90 52.7 144.7)">编码器2接口</text>
<text x="234.6" y="161">龙邱板左</text>
</g>
<g font-size="1.7">
<text x="21.6" y="4">1</text>
<text x="57.6" y="4">2</text>
<text x="93.7" y="4">3</text>
<text x="129.7" y="4">4</text>
<text x="165.7" y="4">5</text>
<text x="201.7" y="4">6</text>
<text x="237.7" y="4">7</text>
<text x="273.7" y="4">8</text>
<text x="22.2" y="12.4">1</text>
<text x="22.2" y="16.1">2</text>
<text x="235.9" y="17">C6</text>
<text x="235.9" y="15.2">C4</text>
<text x="242.4" y="15.2">C5</text>
<text x="242.4" y="17">C7</text>
<text x="59.3" y="22.6">C2</text>
<text x="65.8" y="22.6">C3</text>
<text x="235.9" y="22.6">C12</text>
<text x="235.9" y="20.7">C10</text>
<text x="235.9" y="18.9">C8</text>
<text x="241.6" y="20.7">C11</text>
<text x="241.6" y="22.6">C13</text>
<text x="242.4" y="18.9">C9</text>
<text x="5.3" y="28.9">A</text>
<text x="31.6" y="28.2">8</text>
<text x="59.3" y="28.2">B20</text>
<text x="59.3" y="26.3">B22</text>
<text x="59.3" y="24.5">C0</text>
<text x="65" y="26.3">B23</text>
<text x="65" y="28.2">B21</text>
<text x="65.8" y="24.5">C1</text>
<text x="89" y="28.2">1</text>
<text x="235.9" y="28.2">C18</text>
<text x="235.9" y="26.3">C16</text>
<text x="235.9" y="24.5">C14</text>
<text x="241.6" y="24.5">C15</text>
<text x="241.6" y="26.3">C17</text>
<text x="241.6" y="28.2">C19</text>
<text x="289.7" y="28.9">A</text>
<text x="31.6" y="35.6">4</text>
<text x="31.6" y="33.7">5</text>
<text x="31.6" y="31.9">6</text>
<text x="31.6" y="30">7</text>
<text x="59.3" y="35.6">B8</text>
<text x="59.3" y="33.7">B10</text>
<text x="59.3" y="31.9">B16</text>
<text x="59.3" y="30">B18</text>
<text x="65" y="30">B19</text>
<text x="65" y="31.9">B17</text>
<text x="65" y="33.7">B11</text>
<text x="65.8" y="35.6">B9</text>
<text x="89" y="30">2</text>
<text x="89" y="31.9">3</text>
<text x="89" y="33.7">4</text>
<text x="89" y="35.6">5</text>
<text x="235.9" y="35.6">D6</text>
<text x="235.9" y="33.7">D4</text>
<text x="235.9" y="31.9">D2</text>
<text x="235.9" y="30">D0</text>
<text x="242.3" y="30">D1</text>
<text x="242.3" y="31.9">D3</text>
<text x="242.3" y="33.7">D5</text>
<text x="242.3" y="35.6">D7</text>
<text x="31.6" y="41.2">1</text>
<text x="31.6" y="39.3">2</text>
<text x="31.6" y="37.5">3</text>
<text x="59.3" y="41.2">B2</text>
<text x="59.3" y="39.3">B4</text>
<text x="59.3" y="37.5">B6</text>
<text x="65.8" y="37.5">B7</text>
<text x="65.8" y="39.3">B5</text>
<text x="65.8" y="41.2">B3</text>
<text x="89" y="37.5">6</text>
<text x="89" y="39.3">7</text>
<text x="89" y="41.2">8</text>
<text x="105.1" y="41.2">GND</text>
<text x="105.3" y="39.3">BAT</text>
<text x="111.5" y="40.2">1</text>
<text x="111.5" y="38.4">2</text>
<text x="146.7" y="38.4">1</text>
<text x="161.7" y="38.4">3</text>
<text x="235.9" y="41.2">D12</text>
<text x="235.9" y="39.3">D10</text>
<text x="235.9" y="37.5">D8</text>
<text x="241.5" y="39.3">D11</text>
<text x="241.5" y="41.2">D13</text>
<text x="242.3" y="37.5">D9</text>
<text x="273" y="37.5">1</text>
<text x="273" y="39.3">2</text>
<text x="273" y="41.2">3</text>
<text x="59.3" y="46.8">A26</text>
<text x="59.3" y="44.9">A28</text>
<text x="59.3" y="43">B0</text>
<text x="64.9" y="44.9">A29</text>
<text x="64.9" y="46.8">A27</text>
<text x="65.8" y="43">B1</text>
<text x="154.2" y="44.8" transform="rotate(-90 154.2 44.8)">2</text>
<text x="235.9" y="43">D14</text>
<text x="241.5" y="43">D15</text>
<text x="273" y="43">4</text>
<text x="59.3" y="48.6">A24</text>
<text x="64.9" y="48.6">A25</text>
<text x="25.9" y="57">1</text>
<text x="25.9" y="58.8">2</text>
<text x="29.5" y="57.9">DIR</text>
<text x="29.5" y="59.8">A0</text>
<text x="35.5" y="57.9">VCC</text>
<text x="36.7" y="59.8">OE</text>
<text x="41.8" y="58.8">19</text>
<text x="41.8" y="57">20</text>
<text x="235.9" y="59.8">Y4</text>
<text x="235.9" y="57.9">Y6</text>
<text x="244.2" y="57.9">Y7</text>
<text x="244.2" y="59.8">Y5</text>
<text x="25.9" y="60.7">3</text>
<text x="25.9" y="62.5">4</text>
<text x="25.9" y="64.4">5</text>
<text x="29.5" y="61.6">A1</text>
<text x="29.5" y="63.5">A2</text>
<text x="29.5" y="65.3">A3</text>
<text x="37" y="65.3">B2</text>
<text x="37" y="63.5">B1</text>
<text x="37" y="61.6">B0</text>
<text x="41.8" y="64.4">16</text>
<text x="41.8" y="62.5">17</text>
<text x="41.8" y="60.7">18</text>
<text x="146.7" y="60.7">1</text>
<text x="161.7" y="60.7">3</text>
<text x="235.9" y="65.3">VY0</text>
<text x="235.9" y="63.5">Y0</text>
<text x="235.9" y="61.6">Y2</text>
<text x="243.2" y="65.3">RES</text>
<text x="244.2" y="63.5">Y1</text>
<text x="244.2" y="61.6">Y3</text>
<text x="25.9" y="66.3">6</text>
<text x="25.9" y="68.1">7</text>
<text x="25.9" y="70">8</text>
<text x="25.9" y="71.8">9</text>
<text x="29.5" y="67.2">A4</text>
<text x="29.5" y="69">A5</text>
<text x="29.5" y="70.9">A6</text>
<text x="37" y="70.9">B5</text>
<text x="37" y="69">B4</text>
<text x="37" y="67.2">B3</text>
<text x="41.8" y="71.8">12</text>
<text x="41.8" y="70">13</text>
<text x="41.8" y="68.1">14</text>
<text x="41.8" y="66.3">15</text>
<text x="154.2" y="67.1" transform="rotate(-90 154.2 67.1)">2</text>
<text x="235.9" y="70.9">SCL</text>
<text x="235.9" y="67.2">FOOD</text>
<text x="235.9" y="69">PCLK</text>
<text x="241.7" y="67.2">VSYN</text>
<text x="242" y="69">HREF</text>
<text x="242.9" y="70.9">SDA</text>
<text x="25" y="73.7">10</text>
<text x="29.5" y="72.8">A7</text>
<text x="29.5" y="74.6">GND</text>
<text x="37" y="74.6">B7</text>
<text x="37" y="72.8">B6</text>
<text x="41.8" y="73.7">11</text>
<text x="235.9" y="72.8">5V</text>
<text x="242.6" y="72.8">GND</text>
<text x="5.3" y="80.4">B</text>
<text x="146.7" y="83">3</text>
<text x="150.3" y="83.9">IN</text>
<text x="155.4" y="83.9">OUT</text>
<text x="161.7" y="83">2</text>
<text x="289.8" y="80.4">B</text>
<text x="146.7" y="84.8">1</text>
<text x="150.3" y="85.8">GND</text>
<text x="155.4" y="85.8">OUT</text>
<text x="161.7" y="84.8">4</text>
<text x="237.7" y="89.5">A14</text>
<text x="237.7" y="87.6">A16</text>
<text x="237.7" y="85.8">A18</text>
<text x="243.4" y="85.8">A19</text>
<text x="243.4" y="87.6">A17</text>
<text x="243.4" y="89.5">A15</text>
<text x="35.1" y="93.2">1</text>
<text x="35.1" y="95.1">2</text>
<text x="59.3" y="96">1</text>
<text x="79.8" y="93.2">1</text>
<text x="79.8" y="95.1">2</text>
<text x="83.4" y="94.1">GND</text>
<text x="83.4" y="96">VCC</text>
<text x="237.7" y="95.1">A8</text>
<text x="237.7" y="93.2">A10</text>
<text x="237.7" y="91.3">A12</text>
<text x="243.4" y="91.3">A13</text>
<text x="243.4" y="93.2">A11</text>
<text x="244.2" y="95.1">A9</text>
<text x="35.1" y="96.9">3</text>
<text x="35.1" y="98.8">4</text>
<text x="59.3" y="97.8">2</text>
<text x="59.3" y="99.7">3</text>
<text x="83.4" y="97.8">SCL</text>
<text x="83.4" y="99.7">SDA</text>
<text x="237.7" y="100.6">JTAG JTAG</text>
<text x="237.7" y="98.8">A4</text>
<text x="237.7" y="96.9">A6</text>
<text x="244.2" y="96.9">A7</text>
<text x="244.2" y="98.8">A5</text>
<text x="237.7" y="102.5">JTAG JTAG</text>
<text x="237.7" y="104.3">JTAG JTAG</text>
<text x="237.7" y="106.2">JTAG JTAG</text>
<text x="31.4" y="109.9">1</text>
<text x="31.4" y="111.8">2</text>
<text x="31.4" y="113.6">3</text>
<text x="54.6" y="109.9">1</text>
<text x="54.6" y="111.8">2</text>
<text x="54.6" y="113.6">3</text>
<text x="146.7" y="110.8">1</text>
<text x="146.7" y="109">3</text>
<text x="150.3" y="111.8">GND</text>
<text x="150.3" y="109.9">IN</text>
<text x="155.4" y="109.9">OUT</text>
<text x="155.4" y="111.8">OUT</text>
<text x="161.7" y="109">2</text>
<text x="161.7" y="110.8">4</text>
<text x="237.7" y="113.6">BAT</text>
<text x="237.7" y="111.8">E25</text>
<text x="237.7" y="109.9">E27</text>
<text x="237.7" y="108.1">JTAG JTAG</text>
<text x="243.6" y="109.9">E28</text>
<text x="243.6" y="111.8">E26</text>
<text x="243.6" y="113.6">E24</text>
<text x="31.4" y="115.5">4</text>
<text x="31.4" y="117.3">5</text>
<text x="31.4" y="119.2">6</text>
<text x="54.6" y="115.5">4</text>
<text x="54.6" y="117.3">5</text>
<text x="54.6" y="119.2">6</text>
<text x="77.8" y="114.6">1</text>
<text x="77.8" y="116.4">2</text>
<text x="77.8" y="118.3">3</text>
<text x="5.3" y="132">C</text>
<text x="289.8" y="132">C</text>
<text x="36.9" y="132.2">1</text>
<text x="36.9" y="134.1">3</text>
<text x="36.9" y="135.9">5</text>
<text x="39.1" y="135.9">6</text>
<text x="39.1" y="134.1">4</text>
<text x="39.1" y="132.2">2</text>
<text x="235.9" y="132.2">E0</text>
<text x="235.9" y="137.8">E6</text>
<text x="235.9" y="135.9">E4</text>
<text x="235.9" y="134.1">E2</text>
<text x="242.5" y="132.2">E1</text>
<text x="242.5" y="134.1">E3</text>
<text x="242.5" y="135.9">E5</text>
<text x="242.5" y="137.8">E7</text>
<text x="280.5" y="132.2">1</text>
<text x="280.5" y="134.1">2</text>
<text x="280.5" y="135.9">3</text>
<text x="280.5" y="137.8">4</text>
<text x="141.1" y="140.6">1</text>
<text x="141.1" y="138.7">3</text>
<text x="144.8" y="141.5">GND</text>
<text x="144.8" y="139.6">IN</text>
<text x="149.9" y="139.6">OUT</text>
<text x="149.9" y="141.5">OUT</text>
<text x="156.1" y="138.7">2</text>
<text x="156.1" y="140.6">4</text>
<text x="235.9" y="143.3">E12</text>
<text x="235.9" y="141.5">E10</text>
<text x="235.9" y="139.6">E8</text>
<text x="241.7" y="141.5">E11</text>
<text x="242.3" y="143.3">DP</text>
<text x="242.5" y="139.6">E9</text>
<text x="235.9" y="148.9">1P1</text>
<text x="235.9" y="147.1">0P1</text>
<text x="235.9" y="145.2">DM</text>
<text x="240.3" y="145.2">VRIN</text>
<text x="241.2" y="147.1">0M1</text>
<text x="241.2" y="148.9">1M1</text>
<text x="36.9" y="150.8">1</text>
<text x="36.9" y="152.7">3</text>
<text x="36.9" y="154.5">5</text>
<text x="39.1" y="154.5">6</text>
<text x="39.1" y="152.7">4</text>
<text x="39.1" y="150.8">2</text>
<text x="235.9" y="154.5">VRH</text>
<text x="235.9" y="152.7">0P3</text>
<text x="235.9" y="150.8">1P3</text>
<text x="241" y="154.5">1S16</text>
<text x="241.2" y="150.8">1M3</text>
<text x="241.2" y="152.7">0M3</text>
<text x="235.9" y="158.2">DA0</text>
<text x="235.9" y="156.4">0S16</text>
<text x="241" y="156.4">1S18</text>
<text x="241.1" y="158.2">DA1</text>
<text x="144.8" y="173.1">1</text>
<text x="148.8" y="173.1">5</text>
<text x="185.9" y="173.1">3</text>
<text x="185.9" y="171.2">4</text>
<text x="144.8" y="174.9">2</text>
<text x="144.8" y="176.8">3</text>
<text x="144.8" y="178.7">4</text>
<text x="148.8" y="174.9">6</text>
<text x="148.8" y="176.8">7</text>
<text x="148.8" y="178.7">8</text>
<text x="185.9" y="176.8">1</text>
<text x="185.9" y="174.9">2</text>
<text x="5.3" y="183.5">D</text>
<text x="289.7" y="183.5">D</text>
<text x="224.3" y="190.7">Title</text>
<text x="224.3" y="196.3">Size</text>
<text x="233.6" y="196.3">Number</text>
<text x="270.8" y="196.3">Revision</text>
<text x="224.3" y="201.9">Date:</text>
<text x="224.3" y="203.7">File:</text>
<text x="225.3" y="199.1">A3</text>
<text x="232.7" y="201.9">20/05/2017</text>
<text x="232.7" y="203.7">C:\Users\..\主控板原理图.SchDoc</text>
<text x="261.5" y="201.9">Sheet</text>
<text x="261.5" y="203.7">Drawn By:</text>
<text x="266.9" y="201.9">of</text>
<text x="21.6" y="206.5">1</text>
<text x="57.6" y="206.5">2</text>
<text x="93.7" y="206.5">3</text>
<text x="129.7" y="206.5">4</text>
<text x="165.7" y="206.5">5</text>
<text x="201.7" y="206.5">6</text>
<text x="237.7" y="206.5">7</text>
<text x="273.7" y="206.5">8</text>
</g>
<g font-size="1.7" fill="#800000">
<text x="15.5" y="7.7">VCC_MAIN_5</text>
<text x="8.7" y="22.6">BELL</text>
<text x="46.8" y="21.7">PWM2</text>
<text x="46.8" y="23.5">PWM2_D</text>
<text x="74.7" y="23.5">PWM1</text>
<text x="74.7" y="21.7">PWM1_D</text>
<text x="74.7" y="25.4">BELL</text>
<text x="18.9" y="33.7">GND</text>
<text x="113.7" y="38.4">BATT_CON</text>
<text x="124.9" y="38.4">BATT</text>
<text x="178.8" y="38.4">VCC_SERVO_DIR</text>
<text x="46.8" y="42.1">I2C0-SCL</text>
<text x="74.7" y="42.1">I2C0-SDA</text>
<text x="20.8" y="50.5">GND</text>
<text x="119.3" y="53.3">GND</text>
<text x="15.2" y="58.8">PWM1_OUT</text>
<text x="45.5" y="56.4" transform="rotate(-90 45.5 56.4)">VCC_MAIN_3.3</text>
<text x="57.4" y="58.8">GND</text>
<text x="91.4" y="58.8">BATT_CON</text>
<text x="115.6" y="57">BATT</text>
<text x="152.8" y="57">GND</text>
<text x="15.2" y="60.7">PWM2_OUT</text>
<text x="15.2" y="62.5">PWMS_OUT</text>
<text x="15.2" y="64.4">PWMC_OUT</text>
<text x="61.7" y="60.7">PWM1</text>
<text x="61.7" y="62.5">PWM2</text>
<text x="61.7" y="64.4">PWM_S</text>
<text x="124.9" y="60.7">BATT</text>
<text x="178.8" y="60.7">VCC_SERVO_CAM</text>
<text x="15.2" y="66.3">PWM1_DIR</text>
<text x="15.2" y="68.1">PWM2_DIR</text>
<text x="61.7" y="66.3">PWM_C</text>
<text x="67.2" y="68.1">PWM1_D</text>
<text x="67.2" y="70">PWM2_D</text>
<text x="219.7" y="71.8">VCC_MAIN_5</text>
<text x="20.8" y="79.3">GND</text>
<text x="95.2" y="79.3">GND</text>
<text x="124.9" y="83">BATT</text>
<text x="152.8" y="79.3">GND</text>
<text x="260.6" y="79.3">GND</text>
<text x="45" y="88.5">GND</text>
<text x="178.8" y="84.8">VCC_ENCOD</text>
<text x="223.4" y="88.5">UART0_RX</text>
<text x="253.1" y="88.5">UART0_TX</text>
<text x="20.8" y="92.3">PWM1_OUT</text>
<text x="20.8" y="94.1">PWM1_DIR</text>
<text x="20.8" y="96">PWM2_DIR</text>
<text x="52.4" y="90.4">GND</text>
<text x="67.2" y="95.1">VCC_MAIN_3.3</text>
<text x="70.7" y="91.3">GND</text>
<text x="223.4" y="94.1">PWM_S</text>
<text x="223.4" y="92.3">B</text>
<text x="223.4" y="90.4">D</text>
<text x="253.1" y="94.1">PWM_C</text>
<text x="253.1" y="92.3">A</text>
<text x="253.1" y="90.4">C</text>
<text x="20.8" y="97.8">PWM2_OUT</text>
<text x="44.9" y="96.9">VCC_SERVO_DIR</text>
<text x="48.7" y="98.8">PWMS_OUT</text>
<text x="72.8" y="96.9">I2C0-SCL3</text>
<text x="72.8" y="98.8">I2C0-SDA4</text>
<text x="143.5" y="101.6">GND</text>
<text x="219.7" y="99.7">VCC_MAIN_3.3</text>
<text x="219.4" y="102.5">GND</text>
<text x="18.9" y="110.8">VCC_MAIN_5</text>
<text x="21.7" y="112.7">GND</text>
<text x="43.1" y="110.8">VCC_MAIN_5</text>
<text x="44.9" y="112.7">GND</text>
<text x="71" y="109">GND</text>
<text x="124.9" y="109">BATT</text>
<text x="180.6" y="110.8">VCC_MAIN_5</text>
<text x="223.4" y="110.8">UART4_RX</text>
<text x="253.1" y="112.7">UART4_TX</text>
<text x="21.7" y="114.6">UART0_RX</text>
<text x="21.7" y="116.4">UART0_TX</text>
<text x="44.9" y="116.4">UART4_TX</text>
<text x="44.9" y="114.6">UART4_RX</text>
<text x="61.7" y="115.5">VCC_SERVO_CAM</text>
<text x="67.2" y="117.3">PWMC_OUT</text>
<text x="29.2" y="127.6">GND</text>
<text x="42.7" y="131.6" transform="rotate(-90 42.7 131.6)">VCC_ENCOD</text>
<text x="143.5" y="127.6">GND</text>
<text x="179.1" y="130.3">GND</text>
<text x="22.6" y="133.1">A</text>
<text x="47.7" y="133.1">B</text>
<text x="223.4" y="135">E4</text>
<text x="223.4" y="136.8">E6</text>
<text x="251.3" y="135">E5</text>
<text x="251.3" y="136.8">E7</text>
<text x="124.9" y="138.7">VCC_MAIN_5</text>
<text x="178.8" y="140.6">VCC_MAIN_3.3</text>
<text x="223.4" y="138.7">E8</text>
<text x="29.2" y="146.2">GND</text>
<text x="22.6" y="151.7">C</text>
<text x="42.7" y="150.2" transform="rotate(-90 42.7 150.2)">VCC_ENCOD</text>
<text x="47.7" y="151.7">D</text>
<text x="137.9" y="159.2">GND</text>
<text x="121.2" y="172.2">VCC_MAIN_5</text>
<text x="162" y="177.7">VCC_MAIN_3.3</text>
<text x="193.7" y="187">GND</text>
</g>
<g font-size="1.7" fill="#000080">
<text x="24.3" y="10.3">BELL1</text>
<text x="24.7" y="12.2" transform="rotate(90 24.7 12.2)">+</text>
<text x="234.6" y="12.4">HDR1</text>
<text x="13.5" y="22">R1</text>
<text x="21.3" y="23.1">Q1</text>
<text x="24.3" y="20">BELL</text>
<text x="57.9" y="19.8">HDR2</text>
<text x="13.5" y="25">1K</text>
<text x="21.3" y="25">S8050</text>
<text x="28.2" y="25.4">P10</text>
<text x="87.7" y="25.4">P9</text>
<text x="271.7" y="34.7">P2</text>
<text x="104.4" y="36.5">P1</text>
<text x="149" y="36.5">U1</text>
<text x="149.4" y="39.1">V</text>
<text x="150.5" y="40.2">IN</text>
<text x="155.5" y="39.1">V</text>
<text x="156.5" y="40.1">OUT</text>
<text x="277" y="40.6" transform="rotate(-90 277 40.6)">SPI2</text>
<text x="28.2" y="44">Header 8</text>
<text x="87.7" y="44">Header 8</text>
<text x="104.4" y="44">POWER</text>
<text x="132.1" y="44.3">C1</text>
<text x="132.1" y="46.2">Cap Pol3</text>
<text x="149" y="44">78L05</text>
<text x="152.8" y="42.1">GND</text>
<text x="167.4" y="44.3">C2</text>
<text x="167.4" y="46.2">Cap Pol3</text>
<text x="176.7" y="44.3">C3</text>
<text x="176.7" y="46.2">Cap Pol1</text>
<text x="271.7" y="45.8">Header 4</text>
<text x="132.1" y="48">104</text>
<text x="167.4" y="48">104</text>
<text x="176.7" y="48">10uF</text>
<text x="28.2" y="55.1">U2</text>
<text x="47.7" y="58.8">104</text>
<text x="48.7" y="56">C4</text>
<text x="104.2" y="56.4">S1</text>
<text x="149" y="58.8">U4</text>
<text x="234.6" y="55.1">U3</text>
<text x="104.2" y="63.1">SW</text>
<text x="149.4" y="61.4">V</text>
<text x="150.5" y="62.5">IN</text>
<text x="152.8" y="64.4">GND</text>
<text x="155.5" y="61.4">V</text>
<text x="156.5" y="62.4">OUT</text>
<text x="98.7" y="70.4">1000uF</text>
<text x="98.7" y="66.6">C5</text>
<text x="98.7" y="68.5">Cap Pol1</text>
<text x="132.1" y="70.4">104</text>
<text x="132.1" y="66.6">C6</text>
<text x="132.1" y="68.5">Cap Pol3</text>
<text x="149" y="66.3">78L05</text>
<text x="167.4" y="70.4">104</text>
<text x="167.4" y="66.6">C7</text>
<text x="167.4" y="68.5">Cap Pol3</text>
<text x="176.7" y="70.4">10uF</text>
<text x="176.7" y="66.6">C8</text>
<text x="176.7" y="68.5">Cap Pol1</text>
<text x="28.2" y="77.4">74lvc245</text>
<text x="47.3" y="74.8">R2</text>
<text x="48.1" y="75" transform="rotate(90 48.1 75)">10K</text>
<text x="51.1" y="74.8">R3</text>
<text x="51.8" y="75" transform="rotate(90 51.8 75)">10K</text>
<text x="54.8" y="74.8">R4</text>
<text x="55.5" y="75" transform="rotate(90 55.5 75)">10K</text>
<text x="58.5" y="74.8">R5</text>
<text x="59.2" y="75" transform="rotate(90 59.2 75)">10K</text>
<text x="62.2" y="74.8">R17</text>
<text x="62.9" y="75" transform="rotate(90 62.9 75)">10K</text>
<text x="65.9" y="74.8">R18</text>
<text x="66.7" y="75" transform="rotate(90 66.7 75)">10K</text>
<text x="149" y="81.1">U5</text>
<text x="236.4" y="83">HDR3</text>
<text x="134" y="87.1">C9</text>
<text x="134" y="88.9">Cap Pol3</text>
<text x="149" y="88.5">REG1117-5</text>
<text x="169.3" y="87.1">C10</text>
<text x="169.3" y="88.9">Cap Pol3</text>
<text x="178.6" y="87.1">C11</text>
<text x="178.6" y="88.9">Cap Pol1</text>
<text x="33.8" y="90.4">P3</text>
<text x="57.9" y="93.2">P4</text>
<text x="82.1" y="91.3">J1</text>
<text x="89.9" y="91.7" transform="rotate(90 89.9 91.7)">OLED接口</text>
<text x="134" y="90.8">104</text>
<text x="169.3" y="90.8">104</text>
<text x="178.6" y="90.8">100uF</text>
<text x="33.8" y="101.6">Header 4</text>
<text x="30.1" y="107.1">P5</text>
<text x="53.3" y="107.1">P6</text>
<text x="57.9" y="102.5">Header 3</text>
<text x="82.1" y="102.5">OLED_IIC</text>
<text x="149" y="107.1">U6</text>
<text x="76.5" y="111.8">P7</text>
<text x="134" y="113.1">C12</text>
<text x="169.3" y="113.1">C13</text>
<text x="178.6" y="113.1">C14</text>
<text x="134" y="116.8">104</text>
<text x="134" y="114.9">Cap Pol3</text>
<text x="149" y="114.6">REG1117-5</text>
<text x="169.3" y="116.8">104</text>
<text x="169.3" y="114.9">Cap P</text>
<text x="173.4" y="114.9">ol3</text>
<text x="178.6" y="116.8">10uF</text>
<text x="178.6" y="114.9">Cap Pol1</text>
<text x="30.1" y="122">Header 6</text>
<text x="53.3" y="122">Header 6</text>
<text x="76.5" y="121.1">Header 3</text>
<text x="163.7" y="121.3">R6</text>
<text x="163.7" y="124.6">Res3</text>
<text x="25" y="128.7">R7</text>
<text x="25" y="130.5">10K</text>
<text x="35.6" y="129.4">J2</text>
<text x="47.3" y="128.7">R8</text>
<text x="47.3" y="130.5">10K</text>
<text x="163.7" y="126.4">2K</text>
<text x="165.8" y="127.6">D1</text>
<text x="234.6" y="129.4">HDR4</text>
<text x="279.2" y="129.4">P8</text>
<text x="143.5" y="136.8">U7</text>
<text x="165.6" y="133.3">LED3</text>
<text x="35.6" y="138.7">Header 3X2</text>
<text x="279.2" y="140.6">Header 4</text>
<text x="25" y="147.3">R14</text>
<text x="25" y="149.1">10K</text>
<text x="35.6" y="148">J3</text>
<text x="47.3" y="147.3">R15</text>
<text x="47.3" y="149.1">10K</text>
<text x="143.5" y="144.3">REG1117-3.3</text>
<text x="169.3" y="148.4">104</text>
<text x="169.3" y="144.7">C15</text>
<text x="169.3" y="146.5">Cap Pol3</text>
<text x="178.6" y="148.4">10uF</text>
<text x="178.6" y="144.7">C16</text>
<text x="178.6" y="146.5">Cap Pol1</text>
<text x="35.6" y="157.3">Header 3X2</text>
<text x="167.6" y="157.3">K60控制器，OLED显示器，74-245</text>
<text x="143.5" y="170.3">P11</text>
<text x="182.5" y="168.4">P12</text>
<text x="182.5" y="179.6">Header 4</text>
<text x="143.5" y="181.4">Header 4X2A</text>
</g>
</svg>
